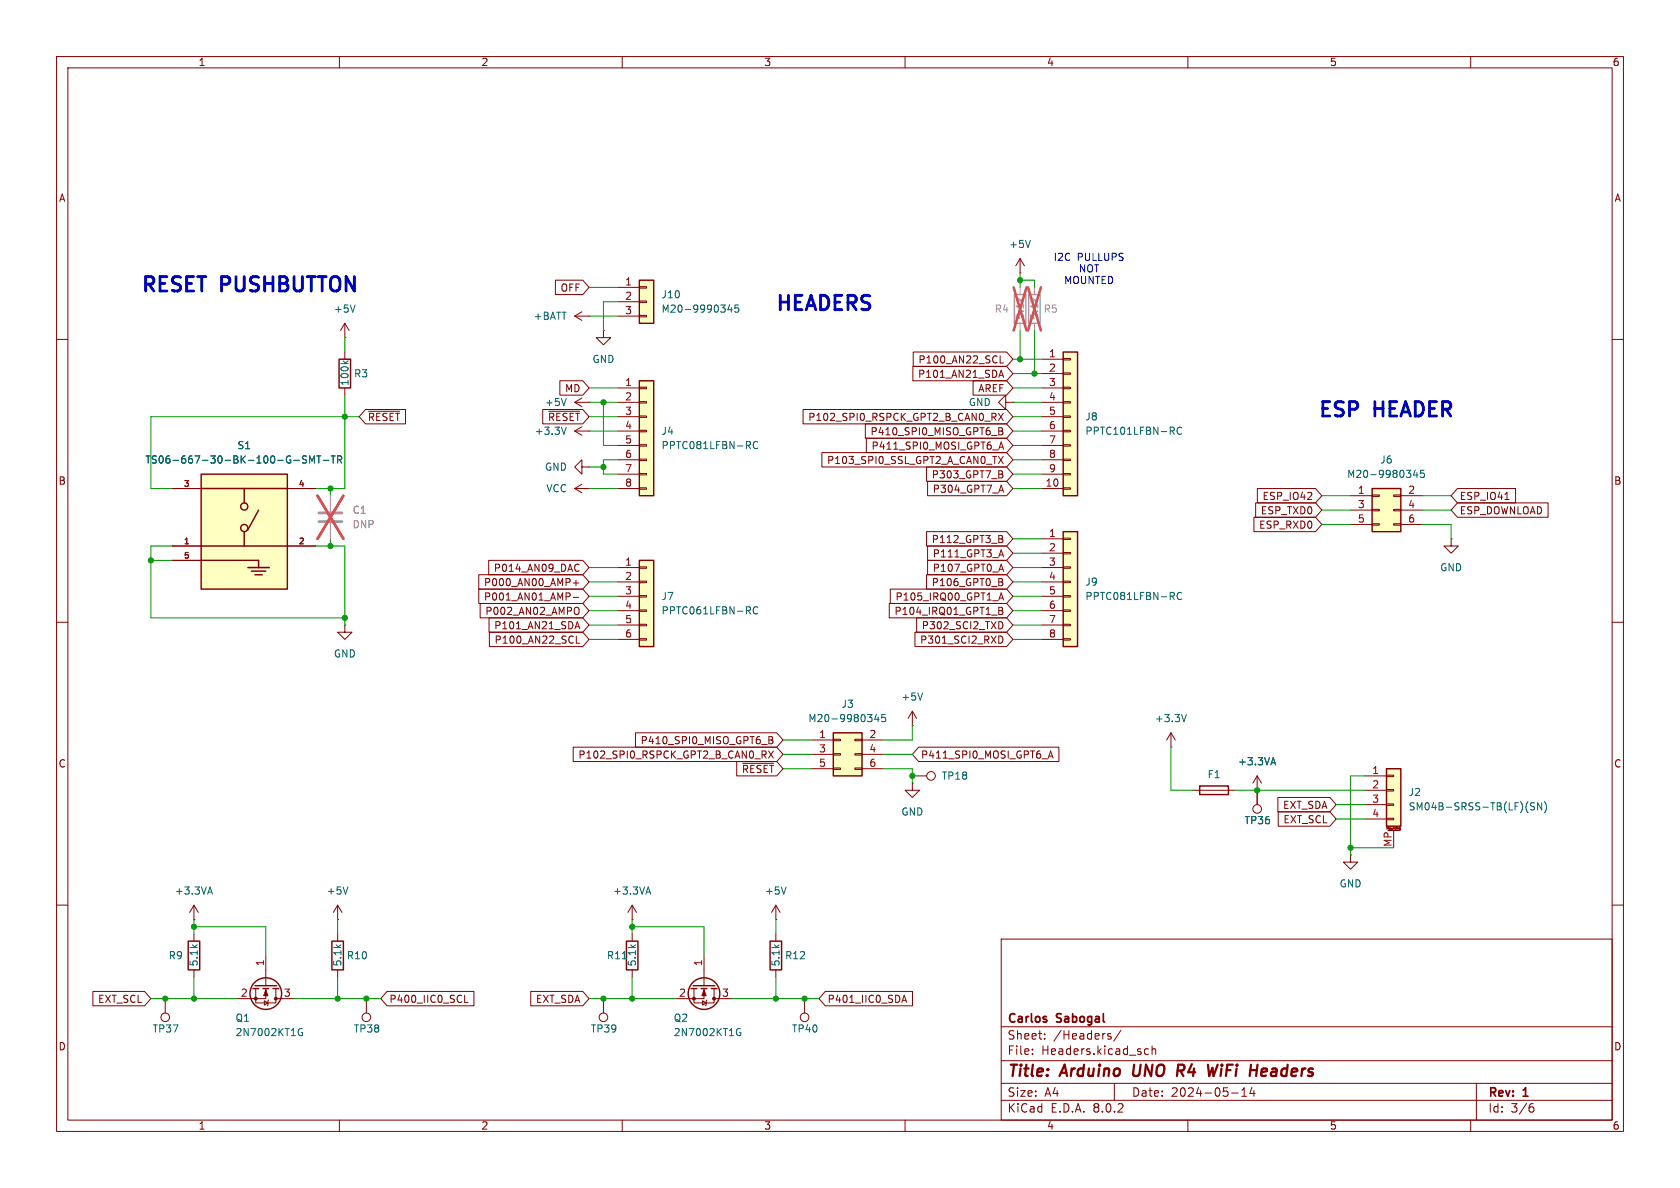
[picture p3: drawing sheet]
<svg xmlns="http://www.w3.org/2000/svg" width="297mm" height="210mm" viewBox="0 0 297 210" stroke-linecap="round" stroke-linejoin="round" font-family="sans-serif">
<g fill="none" stroke="#840000" stroke-width=".18">
<path d="M10 10h277v190h-277zM12 12h273v186h-273zM60 10v2M110 10v2M160 10v2M210 10v2M260 10v2M10 60h2M285 60h2M10 110h2M285 110h2M10 160h2"/>
<path d="M285 160h2M29.2 176.5v2.6M106.7 176.5v2.6M111.8 162.6h.1M111.8 160v2.6M111.8 165.1v1.3M111.8 171.5v1.2M111.8 160l-.8 1.3M111.8 160l.7 1.3M137.2 165.1v1.3M137.2 171.5v1.2M142.2 176.5v2.6"/>
<path d="M177 166h108v32h-108zM60 198v2M110 198v2M160 198v2M177 194.5h108M177 191.5h108M177 187.5h108M177 181.5h108M182.5 186.3v.1M182.5 185.5v.1M184.7 183.6v.1M184.7 182.8v.1"/>
<path d="M196 183.2l.4 .1 .1 .2-.3 .2h-.2M196 182.7l.4 .1M197 191.5v3M198.2 182.1l-1.3 2M202.4 186.3l.2 .1 .4-.1M203 185.5l-.4-.1-.2 .1M203.7 185.5l.2-.1 .3 .1 .1 .9M203.7 184.9v1.5M210 198v2M217.7 193.2h1.2M219.5 193.8h.9M219.5 192.7l.5-.4v1.5"/>
<path d="M221.3 192.2l-.3 1.1h.9M221.7 192.8v1M260 198v2M261 191.5v6.5M270.6 195.7h.3l.3 .3-.1 .5-.5 .1M271 195.1l-.4 .1"/>
<circle cx="29.2" cy="179.8" r=".76"/>
<circle cx="106.7" cy="179.8" r=".76"/>
<circle cx="142.2" cy="179.8" r=".76"/>
</g>
<path d="M200.5 188.2l-.2 1.6 .3 .4M208.3 188.2h.8M208.7 189.3l.5 .9M209.1 189.2l-.9 .1M215.3 188.2l-.8 2-.2-1.4M223 190.1l.6 .1M223.8 188.9h-.4l-.3 .3M224 189.4l-1 .1" fill="none" stroke="#840000" stroke-width=".4"/>
<path d="M110.7 166.4h2.1v5.1h-2.1zM136.1 166.4h2.1v5.1h-2.1z" fill="none" stroke="#840000" stroke-width=".25"/>
<path d="M114.3 157.7h.6M114.6 156.8l.4 1.3M110 169.5h.7" fill="none" stroke="#006464" stroke-width=".18"/>
<path d="M245.1 135.9h2.5v10.2h-2.5z" fill="#ffffc2"/>
<g fill="none" stroke="#840000" stroke-width=".18">
<path d="M180.3 48.3h.1M180.3 45.7l.8 1.3M180.3 45.7v2.6M180.3 45.7l-.7 1.3M207 132.1h.1M207 129.5l-.8 1.3M207 129.5v2.6M207 129.5l.8 1.3M241.3 137.2h3.8M241.3 139.7h3.8M245.1 139.6h1.3v.2h-1.3zM245.1 137h1.3v.3h-1.3z"/>
<path d="M238.8 151.1v1.3h1.2l-1.2 1.3-1.3-1.3h1.3M238.8 151.1h.1M241.3 142.2h3.8M241.3 144.8h3.8M245.1 144.7h1.3v.2h-1.3zM245.1 142.1h1.3v.3h-1.3zM245.2 146.6v-.4l.1 .3 .1-.3v.4M245.4 146.8h2M246.4 146.8v3.1M246.7 146.2v.3M246.9 146.2h.1M246.9 146.2v.1"/>
<path d="M247.4 146.7h.1M247.4 146.4v.2h.2M247.4 146.4h.1M247.4 146.4h.2M247.6 146.7h-.1M247.6 146.3v.4"/>
</g>
<path d="M245.1 135.9h2.5v10.2h-2.5z" fill="none" stroke="#840000" stroke-width=".25"/>
<path d="M182.2 42.5l-.5 1.3M209.7 126.3l-.4 1.3M271.3 142l-.5-.1-.2 .1v.4l.6 .2 .1 .3-.3 .3-.4-.1M272.6 141.9v1.3l-.8-1.3v1.3M273 141.7a1.46 1.46 0 0 1 0 2" fill="none" stroke="#006464" stroke-width=".18"/>
<path d="M188 62.2h2.5v25.4h-2.5z" fill="#ffffc2"/>
<g fill="none" stroke="#840000" stroke-width=".18">
<path d="M184.1 63.5h3.9M184.1 66h3.9M184.1 68.6h3.9M184.1 71.1h3.9M184.1 73.7h3.9M184.1 76.2h3.9M184.1 78.7h3.9M188 78.6h1.2v.3h-1.2zM188 76.1h1.2v.2h-1.2zM188 73.5h1.2v.3h-1.2zM188 71h1.2v.2h-1.2zM188 68.5h1.2v.2h-1.2z"/>
<path d="M188 65.9h1.2v.3h-1.2zM188 63.4h1.2v.2h-1.2zM184.1 86.4h3.9M184.1 81.3h3.9M184.1 83.8h3.9M188 86.2h1.2v.3h-1.2zM188 83.7h1.2v.2h-1.2zM188 81.2h1.2v.2h-1.2z"/>
</g>
<path d="M188 62.2h2.5v25.4h-2.5z" fill="none" stroke="#840000" stroke-width=".25"/>
<path d="M208.9 75.6a.6 .6 0 0 0-.9 .5 .6 .6 0 0 0 .6 .7l.3-.1" fill="none" stroke="#006464" stroke-width=".18"/>
<path d="M188 94h2.5v20.3h-2.5z" fill="#ffffc2"/>
<g fill="none" stroke="#840000" stroke-width=".18">
<path d="M184.1 95.3h3.9M184.1 97.8h3.9M188 97.7h1.2v.2h-1.2zM188 95.1h1.2v.3h-1.2zM184.1 100.3h3.9M184.1 102.9h3.9M184.1 105.4h3.9M184.1 108h3.9M184.1 110.5h3.9M184.1 113h3.9M188 112.9h1.2v.3h-1.2zM188 110.4h1.2v.2h-1.2z"/>
<path d="M188 107.8h1.2v.3h-1.2zM188 105.3h1.2v.2h-1.2zM188 102.7h1.2v.3h-1.2zM188 100.2h1.2v.3h-1.2z"/>
</g>
<path d="M188 94h2.5v20.3h-2.5z" fill="none" stroke="#840000" stroke-width=".25"/>
<path d="M208.9 104.8a.6 .6 0 0 0-.9 .5 .6 .6 0 0 0 .6 .7l.3-.1" fill="none" stroke="#006464" stroke-width=".18"/>
<path d="M113 49.5h2.6v7.7h-2.6z" fill="#ffffc2"/>
<path d="M109.2 50.8h3.8M109.2 53.3h3.8M109.2 55.9h3.8M113 55.8h1.3v.2h-1.3zM113 53.2h1.3v.3h-1.3zM113 50.7h1.3v.2h-1.3z" fill="none" stroke="#840000" stroke-width=".18"/>
<path d="M113 49.5h2.6v7.7h-2.6z" fill="none" stroke="#840000" stroke-width=".25"/>
<path d="M129 53.9l-.3 .9h.8M129.3 54.3v.9M130.6 53.9h-.6l-.1 .6 .2-.1 .4 .1 .1 .1v.5l-.2 .1-.5-.1" fill="none" stroke="#006464" stroke-width=".18"/>
<path d="M242.6 86.4h5v7.6h-5z" fill="#ffffc2"/>
<path d="M238.8 87.6h3.8M238.8 90.2h3.8M238.8 92.7h3.8M242.6 92.6h1.2v.2h-1.2zM242.6 90h1.2v.3h-1.2zM242.6 87.5h1.2v.3h-1.2zM246.4 92.6h1.2v.2h-1.2zM246.4 90h1.2v.3h-1.2zM246.4 87.5h1.2v.3h-1.2zM247.6 87.6h3.9M247.6 90.2h3.9M247.6 92.7h3.9" fill="none" stroke="#840000" stroke-width=".18"/>
<path d="M242.6 86.4h5v7.6h-5z" fill="none" stroke="#840000" stroke-width=".25"/>
<path d="M250.2 83.1l-.3 .9h.8M250.5 83.6v.8M251.8 83.1h-.6l-.1 .6 .2-.1 .4 .1 .1 .2v.4l-.2 .1-.5-.1" fill="none" stroke="#006464" stroke-width=".18"/>
<path d="M147.3 129.5h5.1v7.7h-5.1z" fill="#ffffc2"/>
<g fill="none" stroke="#840000" stroke-width=".18">
<path d="M101.6 55.9l1.3 .7M101.6 55.9h2.5M102.9 55.1l-1.3 .8M104.1 55.9h.1M106.7 58.4v1.3h1.2l-1.2 1.3-1.3-1.3h1.3M106.7 58.4h.1M101.6 71.1l1.3 .8M101.6 71.1h2.5M101.6 76.2l1.3 .8M101.6 76.2h2.5M102.9 70.4l-1.3 .7M102.9 75.4l-1.3 .8"/>
<path d="M104.1 71.1h.1M104.1 76.2h.1M101.6 86.4l1.3 .7M101.6 86.4h2.5M102.9 82.6v-1.3l-1.3 1.3 1.3 1.2v-1.2h1.2M102.9 85.6l-1.3 .8M104.1 82.6h.1M104.1 86.4h.1M143.5 130.8h3.8M143.5 133.4h3.8M143.5 135.9h3.8M147.3 135.8h1.3v.2h-1.3z"/>
<path d="M147.3 133.2h1.3v.3h-1.3zM147.3 130.7h1.3v.2h-1.3zM151.1 135.8h1.3v.2h-1.3zM151.1 133.2h1.3v.3h-1.3zM151.1 130.7h1.3v.2h-1.3zM152.4 130.8h3.8M152.4 133.4h3.8M152.4 135.9h3.8M161.3 128.3h.1M161.3 138.4v1.3h1.3l-1.3 1.3-1.3-1.3h1.3M161.3 138.4h.1M161.3 125.7l-.8 1.3"/>
<path d="M161.3 125.7v2.6M161.3 125.7l.8 1.3M161.3 137.2h2.5"/>
<circle cx="164.6" cy="137.2" r=".76"/>
</g>
<path d="M147.3 129.5h5.1v7.7h-5.1z" fill="none" stroke="#840000" stroke-width=".25"/>
<path d="M100.1 70.4l-.4 1.3M100.1 75.5l-.4 1.3M154.9 126.2l-.3 1h.8M155.2 126.7v.9M156.5 126.3h-.6l-.1 .6 .2-.1 .5 .1 .1 .1-.1 .5-.2 .1-.5-.1M163.1 122.5l-.4 1.3" fill="none" stroke="#006464" stroke-width=".18"/>
<path d="M56.4 92.2h4.1M56.4 90.7h4.1" fill="none" stroke="#a1a1a1" stroke-width=".51"/>
<path d="M58.4 87.6v2.8M58.4 92.5v2.8" fill="none" stroke="#a1a1a1" stroke-width=".18"/>
<path d="M56.1 87.6l4.6 7.7M60.7 87.6l-4.6 7.7" fill="none" stroke="#e65255" stroke-width=".46"/>
<path d="M113 67.3h2.6v20.3h-2.6z" fill="#ffffc2"/>
<g fill="none" stroke="#840000" stroke-width=".18">
<path d="M109.2 68.6h3.8M109.2 71.1h3.8M109.2 73.7h3.8M109.2 76.2h3.8M109.2 78.7h3.8M113 78.6h1.3v.3h-1.3zM113 76.1h1.3v.2h-1.3zM113 73.5h1.3v.3h-1.3zM113 71h1.3v.2h-1.3zM113 68.5h1.3v.2h-1.3zM109.2 81.3h3.8M109.2 83.8h3.8"/>
<path d="M109.2 86.4h3.8M113 86.2h1.3v.3h-1.3zM113 83.7h1.3v.2h-1.3zM113 81.2h1.3v.2h-1.3zM256.5 95.3v1.2h-1.2l1.2 1.3 1.3-1.3h-1.3M256.5 95.3h.1M210.8 139.7h7.6M222.2 139.7h.1M222.2 137.2l-.7 1.2M222.2 137.2v2.5M222.2 137.2l.8 1.2M137.2 162.6h.1"/>
<path d="M137.2 160l-.8 1.3M137.2 160v2.6M137.2 160l.7 1.3"/>
</g>
<path d="M113 67.3h2.6v20.3h-2.6zM212.1 138.9h5.1v1.6h-5.1z" fill="none" stroke="#840000" stroke-width=".25"/>
<path d="M133.9 78.2a.6 .6 0 0 0-.8 .4 .6 .6 0 0 0 .6 .7l.2-.1M224.8 134.8h.6M225.1 133.9l.4 1.3M139 156.8l-.4 1.3" fill="none" stroke="#006464" stroke-width=".18"/>
<path d="M35.6 83.8h15.2v20.3h-15.2z" fill="#ffffc2"/>
<g fill="none" stroke="#840000" stroke-width=".25">
<path d="M35.6 83.8h15.2v20.3h-15.2zM35.6 99.1h10.1v1.2M35.6 96.5h15.2M35.6 86.4h15.2M43.2 86.4v2.5M43.2 94v2.5M45.7 90.2l-1.9 3.5M43.8 100.3h3.8M44.4 101h2.6M45.1 101.6h1.3"/>
<circle cx="43.2" cy="93.3" r=".63"/>
<circle cx="43.2" cy="89.5" r=".63"/>
</g>
<path d="M30.5 96.5h5.1M30.5 86.4h5.1M30.5 99.1h5.1M50.8 96.5h5.1M50.8 86.4h5.1" fill="none" stroke="#840000" stroke-width=".18"/>
<path d="M51.9 81.4h1M54.2 80.7l-.5-.1-.2 .2 .1 .3 .5 .3v.3l-.2 .2-.4-.1M54.7 81.9v-1.3l.5 .9 .4-.9v1.3M56 80.6h.7M56.4 80.6v1.3M57.1 81.4h1M58.5 80.6h.8M58.9 80.6v1.3M59.7 81.3l.6-.1 .1-.2v-.3l-.7-.1v1.3M60 81.3l.4 .6" fill="none" stroke="#006464" stroke-width=".18"/>
<path d="M113 99.1h2.6v15.2h-2.6z" fill="#ffffc2"/>
<g fill="none" stroke="#840000" stroke-width=".18">
<path d="M61 59.7h.1M61 57.2l-.8 1.2M61 57.2v2.5M61 57.2l.7 1.2M98.2 49.5h4.8l1.1 1.3-1.1 1.3h-4.8zM61 62.2v1.3M61 68.6v1.3M64.6 72.4h7.1v2.5h-7.1l-1.1-1.2zM65.2 72.7h5.4M95.9 72.4h7.1l1.1 1.3-1.1 1.2h-7.1zM97 72.7h5.5M99 67.3h4l1.1 1.3-1.1 1.3h-4z"/>
<path d="M142 72.4h36l1.1 1.3-1.1 1.2h-36zM153 74.9h25l1.1 1.3-1.1 1.3h-25zM153.2 77.5h24.8l1.1 1.2-1.1 1.3h-24.8zM161.4 64.8h16.6l1.1 1.2-1.1 1.3h-16.6zM161.4 62.2h16.6l1.1 1.3-1.1 1.3h-16.6zM172 67.3h6l1.1 1.3-1.1 1.3h-6zM176.5 73.1l.9 1.2M176.6 75.6h.4l.2 .2-.2 .4 .2 .1 .1 .3-.2 .3h-.5zM176.6 66.7l.4-1.3 .4 1.3M176.6 79.4l.4-1.3 .4 1.3M176.6 76.2h.4M176.7 66.3h.6"/>
<path d="M176.7 79h.6M176.8 62.9v1.3h.6M177.4 73.1l-.9 1.2M177.8 71.1v-1.2l-1.3 1.2 1.3 1.3v-1.3h1.3M179.1 71.1h.1M30.5 96.5h5.1M30.5 86.4h5.1M30.5 99.1h5.1M50.8 96.5h5.1M50.8 86.4h5.1M86.4 99.1h16.6l1.1 1.2-1.1 1.3h-16.6zM102 99.7l.4 .2"/>
<path d="M145.3 80h32.7l1.1 1.3-1.1 1.3h-32.7zM163.8 82.5h14.2l1.1 1.3-1.1 1.3h-14.2zM163.8 94h14.2l1.1 1.3-1.1 1.2h-14.2zM164 99.1h14l1.1 1.2-1.1 1.3h-14zM164 96.5h14l1.1 1.3-1.1 1.3h-14zM164 85.1h14l1.1 1.3-1.1 1.2h-14zM176.5 80.7l.9 1.3M176.7 98.1h.6M176.7 86.7h.6M177 83.2l.2 .3-.2 .3 .3 .3-.1 .3-.1 .1M177 94.7l.2 .2-.2 .4 .3 .2-.1 .3-.1 .1M177 99.7l.4 1.3"/>
<path d="M177 97.2l.4 1.3M177 85.8l.4 1.2M177.4 80.7l-.9 1.3M221.7 91.4h10.9l1.1 1.3-1.1 1.3h-10.9zM222 88.9h10.6l1.1 1.3-1.1 1.2h-10.6zM222.3 86.4h10.3l1.1 1.2-1.1 1.3h-10.3zM257.7 86.4h10.2v2.5h-10.2l-1.2-1.3zM257.7 88.9h16v2.5h-16l-1.2-1.2zM266.1 88.3h.7M61 110.5v1.3h1.2l-1.2 1.2-1.3-1.2h1.3M61 110.5h.1M84.6 104.1h18.4l1.1 1.3-1.1 1.3h-18.4z"/>
<path d="M84.6 101.6h18.4l1.1 1.3-1.1 1.2h-18.4zM84.9 106.7h18.1l1.1 1.3-1.1 1.2h-18.1zM86.5 109.2h16.5l1.1 1.3-1.1 1.3h-16.5zM86.5 111.8h16.5l1.1 1.2-1.1 1.3h-16.5zM101.3 105.6h1M101.3 103.1h1M101.6 111.2l.5-1.3 .4 1.3M101.8 110.8h.6M101.8 107.4a.43 .43 0 0 1 .6 .4v.4a.43 .43 0 0 1-.6 .4M101.8 102.6v.9M101.9 112.4v1.3h.6M102.4 100.9l-.4 .1"/>
<path d="M109.2 100.3h3.8M109.2 102.9h3.8M109.2 105.4h3.8M109.2 108h3.8M109.2 110.5h3.8M109.2 113h3.8M113 112.9h1.3v.3h-1.3zM113 110.4h1.3v.2h-1.3zM113 107.8h1.3v.3h-1.3zM113 105.3h1.3v.2h-1.3zM113 102.7h1.3v.3h-1.3zM113 100.2h1.3v.3h-1.3z"/>
<path d="M157.2 106.7h20.8l1.1 1.3-1.1 1.2h-20.8zM157.4 104.1h20.6l1.1 1.3-1.1 1.3h-20.6zM161.7 111.8h16.3l1.1 1.2-1.1 1.3h-16.3zM162 109.2h16l1.1 1.3-1.1 1.3h-16zM163.8 101.6h14.2l1.1 1.3-1.1 1.2h-14.2zM176.6 106.1l.4-1.3 .4 1.3M176.6 107.4h.4l.2 .2-.2 .4 .2 .1 .1 .3-.2 .2h-.5zM176.6 112.4a.64 .64 0 0 1 .7 .7 .64 .64 0 0 1-.7 .6M176.6 108h.4M176.7 105.7h.6M176.7 100.6h.6M176.9 109.9a.68 .68 0 0 1 .4 .6 .68 .68 0 0 1-.4 .7"/>
<path d="M177 102.3l.2 .2-.2 .4 .3 .2-.1 .3-.1 .1M101.3 132.1h36l1.1 1.3-1.1 1.2h-36zM112.3 129.5h25l1.1 1.3-1.1 1.3h-25zM130.2 134.6h7.1l1.1 1.3-1.1 1.3h-7.1zM131.3 134.9h5.5M135.9 132.8l.8 1.2M135.9 130.2h.5l.2 .3-.2 .3 .2 .1 .1 .3-.3 .3h-.5zM135.9 130.8h.5M136.7 132.8l-.8 1.2M162.4 132.1h24.8v2.5h-24.8l-1.1-1.2zM185.3 134l.4-1.2 .5 1.2M185.4 133.7h.6"/>
<path d="M222.2 139.7h.1M222.2 139.7v2.5M225.9 141h9.2l1.1 1.2-1.1 1.3h-9.2zM226 143.5h9.1l1.1 1.3-1.1 1.3h-9.1zM16.4 175.3h9.2l1.1 1.2-1.1 1.3h-9.2zM34.3 162.6h.1M34.3 160v2.6M34.3 165.1v1.3M34.3 171.5v1.2M34.3 160l-.8 1.3M34.3 160l.8 1.3M45.2 174.8v2.5h3.6v-2.5"/>
<path d="M46.7 176.9l.7 .4-.7 .4zM47 174.8v1.7h-5.1M47 168.9v5.3M47.5 176.8l-.1 .1v.8l-.2 .1M48.8 176.5h3.3M59.7 162.6h.1M59.7 160l-.8 1.3M59.7 160v2.6M59.7 165.1v1.3M59.7 171.5v1.2M59.7 160l.8 1.3M64.8 176.5v2.6"/>
<path d="M68.4 175.3h15.4v2.5h-15.4l-1.1-1.3zM82.1 175.9v1.3h.6M93.8 175.3h9.2l1.1 1.2-1.1 1.3h-9.2zM122.7 174.8v2.5h3.5v-2.5M124.2 176.9l.6 .4-.6 .4zM124.5 174.8v1.7h-5.1M124.5 168.9v5.3M125 176.8l-.2 .1v.8l-.1 .1M126.2 176.5h3.3M145.9 175.3h15.4v2.5h-15.4l-1.1-1.3zM159.4 177.2l.5-1.3 .4 1.3M159.6 176.8h.6"/>
<circle cx="222.2" cy="143" r=".76"/>
<circle cx="64.8" cy="179.8" r=".76"/>
</g>
<g fill="none" stroke="#840000" stroke-width=".25">
<path d="M59.9 63.5h2.1v5.1h-2.1zM113 99.1h2.6v15.2h-2.6zM33.3 166.4h2v5.1h-2zM44.7 174.8h1M45.1 174.2h3.8M46.5 174.8h1M48.3 174.8h1M58.7 166.4h2v5.1h-2zM122.2 174.8h1M122.6 174.2h3.8M124 174.8h1M125.7 174.8h1"/>
<circle cx="47" cy="175.6" r="2.79"/>
<circle cx="124.5" cy="175.6" r="2.79"/>
</g>
<g fill="none" stroke="#006464" stroke-width=".18">
<path d="M62.8 53.9l-.4 1.3M60.7 63.8l.5 .5M61.5 63.8l-.4 .4M51.9 81.4h1M54.2 80.7l-.5-.1-.2 .2 .1 .3 .5 .3v.3l-.2 .2-.4-.1M54.7 81.9v-1.3l.5 .9 .4-.9v1.3M56 80.6h.7M56.4 80.6v1.3M57.1 81.4h1M58.5 80.6h.8M58.9 80.6v1.3M59.7 81.3l.6-.1 .1-.2v-.3l-.7-.1v1.3"/>
<path d="M60 81.3l.4 .6M133.9 107.4a.6 .6 0 0 0-.8 .4 .6 .6 0 0 0 .6 .7l.2-.1M224.8 134.8h.6M225.1 133.9l.4 1.3M36.8 157.7h.6M37.1 156.8l.5 1.3M61.5 156.8l-.4 1.3M53.3 182.5h.2l-.1 .5-.3 .1-.3-.2M53.4 181.9l-.3-.1-.3 .2M130.7 182.5h.3l-.1 .5-.3 .1-.3-.2M130.9 181.9l-.3-.1-.3 .2"/>
</g>
<path d="M179.3 52.1h2.1v5.1h-2.1zM181.9 52.1h2v5.1h-2z" fill="none" stroke="#a1a1a1" stroke-width=".25"/>
<path d="M180.3 50.8v1.3M180.3 57.2v1.2M182.9 50.8v1.3M182.9 57.2v1.2M58.4 87.6v2.8M58.4 92.5v2.8" fill="none" stroke="#a1a1a1" stroke-width=".18"/>
<path d="M179.2 50.8l2.3 7.6M181.5 50.8l-2.3 7.6M181.7 50.8l2.3 7.6M184 50.8l-2.3 7.6M56.1 87.6l4.6 7.7M60.7 87.6l-4.6 7.7" fill="none" stroke="#e65255" stroke-width=".46"/>
<g fill="#840000" stroke="#840000" stroke-width=".18">
<path d="M124.5 175l.3 1h-.7z"/>
<path d="M47 175l.4 1h-.8z"/>
<circle cx="122.7" cy="176.5" r=".25"/>
<circle cx="126.2" cy="176.5" r=".25"/>
<circle cx="45.2" cy="176.5" r=".25"/>
<circle cx="48.8" cy="176.5" r=".25"/>
</g>
<g fill="none" stroke="#009600" stroke-width=".18">
<path d="M61 59.7v2.5M104.1 55.9h5.1M104.1 50.8h5.1M109.2 53.3h-2.5v5.1M180.3 49.5h2.6v1.3M180.3 48.3v2.5M180.3 58.4v5.1M182.9 58.4v7.6M61 69.9v16.5h-5.1M63.5 73.7h-36.8v12.7h3.8M104.1 73.7h5.1M104.1 71.1h5.1"/>
<path d="M104.1 76.2h5.1M104.1 68.6h5.1M106.7 71.1v7.6h2.5M179.1 73.7h5M179.1 71.1h5M179.1 76.2h5M179.1 78.7h5M179.1 68.6h5M179.1 63.5h5M179.1 66h5M26.7 99.1h3.8M30.5 96.5h-3.8v12.7h34.3"/>
<path d="M55.9 96.5h5.1v14M58.4 86.4v1.2M58.4 95.3v1.2M104.1 86.4h5.1M104.1 82.6h2.6M109.2 81.3h-2.5v2.5h2.5M179.1 86.4h5M179.1 97.8h5M179.1 95.3h5M179.1 81.3h5M179.1 83.8h5M233.7 90.2h5.1"/>
<path d="M233.7 92.7h5.1M233.7 87.6h5.1M251.5 90.2h5M251.5 92.7h5v2.6M251.5 87.6h5M104.1 108h5.1M104.1 110.5h5.1M104.1 113h5.1M104.1 100.3h5.1M104.1 105.4h5.1M104.1 102.9h5.1M179.1 108h5"/>
<path d="M179.1 110.5h5M179.1 113h5M179.1 100.3h5M179.1 105.4h5M179.1 102.9h5M138.4 130.8h5.1M138.4 133.4h5.1M138.4 135.9h5.1M156.2 133.4h5.1M156.2 135.9h5.1v2.5M161.3 128.3v2.5h-5.1M207 132.1v7.6h3.8"/>
<path d="M218.4 139.7h22.9M241.3 137.2h-2.5v13.9M236.2 144.8h5.1M236.2 142.2h5.1M238.8 149.9h7.6M26.7 176.5h15.2M34.3 163.8h12.7v5.1M34.3 162.6v2.5M34.3 172.7v3.8M52.1 176.5h15.2M59.7 162.6v2.5M59.7 172.7v3.8"/>
<path d="M104.1 176.5h15.3M111.8 162.6v2.5M111.8 172.7v3.8M111.8 163.8h12.7v5.1M129.5 176.5h15.3M137.2 162.6v2.5M137.2 172.7v3.8"/>
</g>
<g fill="#009600" stroke="#009600" stroke-width=".18">
<circle cx="137.2" cy="176.5" r=".46"/>
<circle cx="142.2" cy="176.5" r=".46"/>
<circle cx="222.2" cy="139.7" r=".46"/>
<circle cx="161.3" cy="137.2" r=".46"/>
<circle cx="106.7" cy="176.5" r=".46"/>
<circle cx="111.8" cy="163.8" r=".46"/>
<circle cx="111.8" cy="176.5" r=".46"/>
<circle cx="58.4" cy="86.4" r=".46"/>
<circle cx="26.7" cy="99.1" r=".46"/>
<circle cx="61" cy="73.7" r=".46"/>
<circle cx="58.4" cy="96.5" r=".46"/>
<circle cx="61" cy="109.2" r=".46"/>
<circle cx="238.8" cy="149.9" r=".46"/>
<circle cx="106.7" cy="71.1" r=".46"/>
<circle cx="106.7" cy="82.6" r=".46"/>
<circle cx="34.3" cy="176.5" r=".46"/>
<circle cx="29.2" cy="176.5" r=".46"/>
<circle cx="59.7" cy="176.5" r=".46"/>
<circle cx="34.3" cy="163.8" r=".46"/>
<circle cx="64.8" cy="176.5" r=".46"/>
<circle cx="180.3" cy="63.5" r=".46"/>
<circle cx="180.3" cy="49.5" r=".46"/>
<circle cx="182.9" cy="66" r=".46"/>
</g>
<g font-size="3.5" fill="#0000c2">
<text x="24.6" y="52.3">RESET</text>
<text x="39.1" y="52.3">PUSHBUTTON</text>
<text x="136.8" y="55.6">HEADERS</text>
<text x="232.7" y="74.4">ESP</text>
<text x="243" y="74.4">HEADER</text>
</g>
<g font-size="2.8" fill="#840000">
<text x="178" y="190.9">Title:</text>
<text x="187.7" y="190.9">Arduino</text>
<text x="201.1" y="190.9">UNO</text>
<text x="209.7" y="190.9">R4</text>
<text x="216" y="190.9">WiFi</text>
<text x="224.2" y="190.9">Headers</text>
</g>
<g font-size="2.1" fill="#840000">
<text x="178" y="184">Sheet:</text>
<text x="178" y="181.2">Carlos</text>
<text x="186.2" y="184">/Headers/</text>
<text x="186.9" y="181.2">Sabogal</text>
<text x="178" y="186.7">File:</text>
<text x="184.1" y="186.7">Headers.kicad_sch</text>
<text x="178" y="196.9">KiCad</text>
<text x="178" y="194.1">Size:</text>
<text x="184.7" y="194.1">A4</text>
<text x="185.7" y="196.9">E.D.A.</text>
<text x="193.3" y="196.9">8.0.2</text>
<text x="200" y="194.1">Date:</text>
<text x="207" y="194.1">2024-05-14</text>
<text x="263" y="194.3">Rev:</text>
<text x="263" y="196.9">Id:</text>
<text x="267.1" y="196.9">3/6</text>
<text x="269.4" y="194.3">1</text>
</g>
<g font-size="1.8" fill="#840000">
<text x="35" y="11.9">1</text>
<text x="85" y="11.9">2</text>
<text x="135" y="11.9">3</text>
<text x="185" y="11.9">4</text>
<text x="235" y="11.9">5</text>
<text x="285" y="11.9">6</text>
<text x="10.3" y="35.9">A</text>
<text x="285.3" y="35.9">A</text>
<text x="99" y="51.8">OFF</text>
<text x="162.3" y="64.5">P100_AN22_SCL</text>
<text x="99.8" y="69.5">MD</text>
<text x="162.2" y="67">P101_AN21_SDA</text>
<text x="172.8" y="69.5">AREF</text>
<text x="64.9" y="74.6">~{RESET}</text>
<text x="96.8" y="74.6">~{RESET}</text>
<text x="142.8" y="74.6">P102_SPI0_RSPCK_GPT2_B_CAN0_RX</text>
<text x="153.8" y="77.2">P410_SPI0_MISO_GPT6_B</text>
<text x="146.1" y="82.2">P103_SPI0_SSL_GPT2_A_CAN0_TX</text>
<text x="154" y="79.7">P411_SPI0_MOSI_GPT6_A</text>
<text x="10.3" y="85.9">B</text>
<text x="164.6" y="84.8">P303_GPT7_B</text>
<text x="164.8" y="87.3">P304_GPT7_A</text>
<text x="223.1" y="88.6">ESP_IO42</text>
<text x="258" y="88.6">ESP_IO41</text>
<text x="285.3" y="85.9">B</text>
<text x="222.5" y="93.7">ESP_RXD0</text>
<text x="222.8" y="91.1">ESP_TXD0</text>
<text x="258" y="91.1">ESP_DOWNLOAD</text>
<text x="87.2" y="101.3">P014_AN09_DAC</text>
<text x="164.6" y="96.2">P112_GPT3_B</text>
<text x="164.8" y="101.3">P107_GPT0_A</text>
<text x="164.8" y="98.7">P111_GPT3_A</text>
<text x="85.5" y="106.4">P001_AN01_AMP-</text>
<text x="85.5" y="103.8">P000_AN00_AMP+</text>
<text x="158.2" y="106.4">P105_IRQ00_GPT1_A</text>
<text x="164.6" y="103.8">P106_GPT0_B</text>
<text x="85.7" y="108.9">P002_AN02_AMPO</text>
<text x="87.3" y="111.4">P101_AN21_SDA</text>
<text x="87.3" y="114">P100_AN22_SCL</text>
<text x="158" y="108.9">P104_IRQ01_GPT1_B</text>
<text x="162.6" y="114">P301_SCI2_RXD</text>
<text x="162.9" y="111.4">P302_SCI2_TXD</text>
<text x="113.2" y="131.8">P410_SPI0_MISO_GPT6_B</text>
<text x="10.3" y="135.9">C</text>
<text x="102.1" y="134.3">P102_SPI0_RSPCK_GPT2_B_CAN0_RX</text>
<text x="131.1" y="136.8">~{RESET}</text>
<text x="162.7" y="134.3">P411_SPI0_MOSI_GPT6_A</text>
<text x="285.3" y="135.9">C</text>
<text x="226.7" y="143.2">EXT_SDA</text>
<text x="226.8" y="145.7">EXT_SCL</text>
<text x="17.2" y="177.5">EXT_SCL</text>
<text x="68.7" y="177.5">P400_IIC0_SCL</text>
<text x="94.6" y="177.5">EXT_SDA</text>
<text x="146.2" y="177.5">P401_IIC0_SDA</text>
<text x="10.3" y="185.9">D</text>
<text x="285.3" y="185.9">D</text>
<text x="35" y="199.9">1</text>
<text x="85" y="199.9">2</text>
<text x="135" y="199.9">3</text>
<text x="185" y="199.9">4</text>
<text x="235" y="199.9">5</text>
<text x="285" y="199.9">6</text>
</g>
<g font-size="1.8" fill="#006464">
<text x="178.3" y="44">+5V</text>
<text x="116.8" y="52.9">J10</text>
<text x="58.9" y="55.5">+5V</text>
<text x="94.3" y="56.7">+BATT</text>
<text x="116.8" y="55.5">M20-9990345</text>
<text x="104.6" y="64.4">GND</text>
<text x="61.8" y="68.3" transform="rotate(-90 61.8 68.3)">100k</text>
<text x="62.5" y="66.9">R3</text>
<text x="96.2" y="72">+5V</text>
<text x="171.2" y="72">GND</text>
<text x="94.4" y="77.1">+3.3V</text>
<text x="116.8" y="77.1">J4</text>
<text x="191.8" y="74.5">J8</text>
<text x="191.8" y="77.1">PPTC101LFBN-RC</text>
<text x="25.6" y="82.1">TS06-667-30-BK-100-G-SMT-TR</text>
<text x="41.9" y="79.6">S1</text>
<text x="96.2" y="83.4">GND</text>
<text x="116.8" y="79.6">PPTC081LFBN-RC</text>
<text x="243.9" y="82.1">J6</text>
<text x="96.5" y="87.2">VCC</text>
<text x="238.1" y="84.7">M20-9980345</text>
<text x="254.5" y="101.2">GND</text>
<text x="116.8" y="106.3">J7</text>
<text x="191.8" y="103.7">J9</text>
<text x="191.8" y="106.3">PPTC081LFBN-RC</text>
<text x="116.8" y="108.8">PPTC061LFBN-RC</text>
<text x="58.9" y="116.4">GND</text>
<text x="148.7" y="125.3">J3</text>
<text x="159.3" y="124.1">+5V</text>
<text x="142.8" y="127.9">M20-9980345</text>
<text x="204.1" y="127.9">+3.3V</text>
<text x="213.4" y="137.8">F1</text>
<text x="218.8" y="135.5">+3.3VA</text>
<text x="166.4" y="138">TP18</text>
<text x="248.9" y="140.9">J2</text>
<text x="248.9" y="143.5">SM04B-SRSS-TB(LF)(SN)</text>
<text x="159.3" y="144.4">GND</text>
<text x="219.9" y="145.9">TP36</text>
<text x="30.8" y="158.3">+3.3VA</text>
<text x="57.7" y="158.3">+5V</text>
<text x="108.3" y="158.3">+3.3VA</text>
<text x="135.1" y="158.3">+5V</text>
<text x="236.7" y="157.1">GND</text>
<text x="29.7" y="169.8">R9</text>
<text x="35.2" y="170.9" transform="rotate(-90 35.2 170.9)">5.1k</text>
<text x="60.6" y="170.9" transform="rotate(-90 60.6 170.9)">5.1k</text>
<text x="61.2" y="169.8">R10</text>
<text x="107.2" y="169.8">R11</text>
<text x="112.6" y="170.9" transform="rotate(-90 112.6 170.9)">5.1k</text>
<text x="138" y="170.9" transform="rotate(-90 138 170.9)">5.1k</text>
<text x="138.7" y="169.8">R12</text>
<text x="26.9" y="182.7">TP37</text>
<text x="41.5" y="183.4">2N7002KT1G</text>
<text x="41.5" y="180.8">Q1</text>
<text x="62.4" y="182.7">TP38</text>
<text x="104.4" y="182.7">TP39</text>
<text x="119" y="183.4">2N7002KT1G</text>
<text x="119" y="180.8">Q2</text>
<text x="139.9" y="182.7">TP40</text>
</g>
<g font-size="1.8" fill="#0000c2">
<text x="186.2" y="46.3">I2C</text>
<text x="190.4" y="46.3">PULLUPS</text>
<text x="188" y="50.4">MOUNTED</text>
<text x="190.6" y="48.4">NOT</text>
</g>
<g font-size="1.8" fill="#a90000">
<text x="110.4" y="50.5">1</text>
<text x="110.4" y="53.1">2</text>
<text x="110.4" y="55.6">3</text>
<text x="185.3" y="63.2">1</text>
<text x="185.3" y="65.8">2</text>
<text x="110.4" y="68.3">1</text>
<text x="110.4" y="70.9">2</text>
<text x="185.3" y="68.3">3</text>
<text x="185.3" y="70.9">4</text>
<text x="110.4" y="73.4">3</text>
<text x="110.4" y="75.9">4</text>
<text x="185.3" y="73.4">5</text>
<text x="185.3" y="75.9">6</text>
<text x="110.4" y="78.5">5</text>
<text x="110.4" y="81">6</text>
<text x="110.4" y="83.6">7</text>
<text x="185.3" y="78.5">7</text>
<text x="185.3" y="81">8</text>
<text x="185.3" y="83.6">9</text>
<text x="110.4" y="86.1">8</text>
<text x="184.7" y="86.1">10</text>
<text x="240" y="87.4">1</text>
<text x="240" y="89.9">3</text>
<text x="248.8" y="87.4">2</text>
<text x="248.8" y="89.9">4</text>
<text x="185.3" y="95">1</text>
<text x="240" y="92.5">5</text>
<text x="248.8" y="92.5">6</text>
<text x="110.4" y="100.1">1</text>
<text x="185.3" y="97.5">2</text>
<text x="185.3" y="100.1">3</text>
<text x="110.4" y="102.6">2</text>
<text x="110.4" y="105.2">3</text>
<text x="110.4" y="107.7">4</text>
<text x="185.3" y="102.6">4</text>
<text x="185.3" y="105.2">5</text>
<text x="185.3" y="107.7">6</text>
<text x="110.4" y="110.2">5</text>
<text x="110.4" y="112.8">6</text>
<text x="185.3" y="110.2">7</text>
<text x="185.3" y="112.8">8</text>
<text x="144.7" y="130.6">1</text>
<text x="153.6" y="130.6">2</text>
<text x="144.7" y="133.1">3</text>
<text x="144.7" y="135.6">5</text>
<text x="153.6" y="133.1">4</text>
<text x="153.6" y="135.6">6</text>
<text x="242.5" y="136.9">1</text>
<text x="242.5" y="139.4">2</text>
<text x="242.5" y="142">3</text>
<text x="242.5" y="144.5">4</text>
<text x="246.1" y="149.8" transform="rotate(-90 246.1 149.8)">MP</text>
<text x="46.7" y="170.9" transform="rotate(-90 46.7 170.9)">1</text>
<text x="124.2" y="170.9" transform="rotate(-90 124.2 170.9)">1</text>
<text x="42.5" y="176.3">2</text>
<text x="50.1" y="176.3">3</text>
<text x="119.9" y="176.3">2</text>
<text x="127.6" y="176.3">3</text>
</g>
<g font-size="1.8" fill="#989898">
<text x="175.8" y="55.5">R4</text>
<text x="181.2" y="56.6" transform="rotate(-90 181.2 56.6)">5.1k</text>
<text x="183.7" y="56.6" transform="rotate(-90 183.7 56.6)">5.1k</text>
<text x="184.4" y="55.5">R5</text>
<text x="62.2" y="91">C1</text>
<text x="62.2" y="93.6">DNP</text>
</g>
<g font-size="1.4" fill="#a90000">
<text x="32.4" y="86.1">3</text>
<text x="52.7" y="86.1">4</text>
<text x="32.4" y="96.3">1</text>
<text x="32.4" y="98.8">5</text>
<text x="52.7" y="96.3">2</text>
</g>
<text font-size=".5" fill="#840000" x="244.9" y="146.9">Mounting</text>
</svg>
